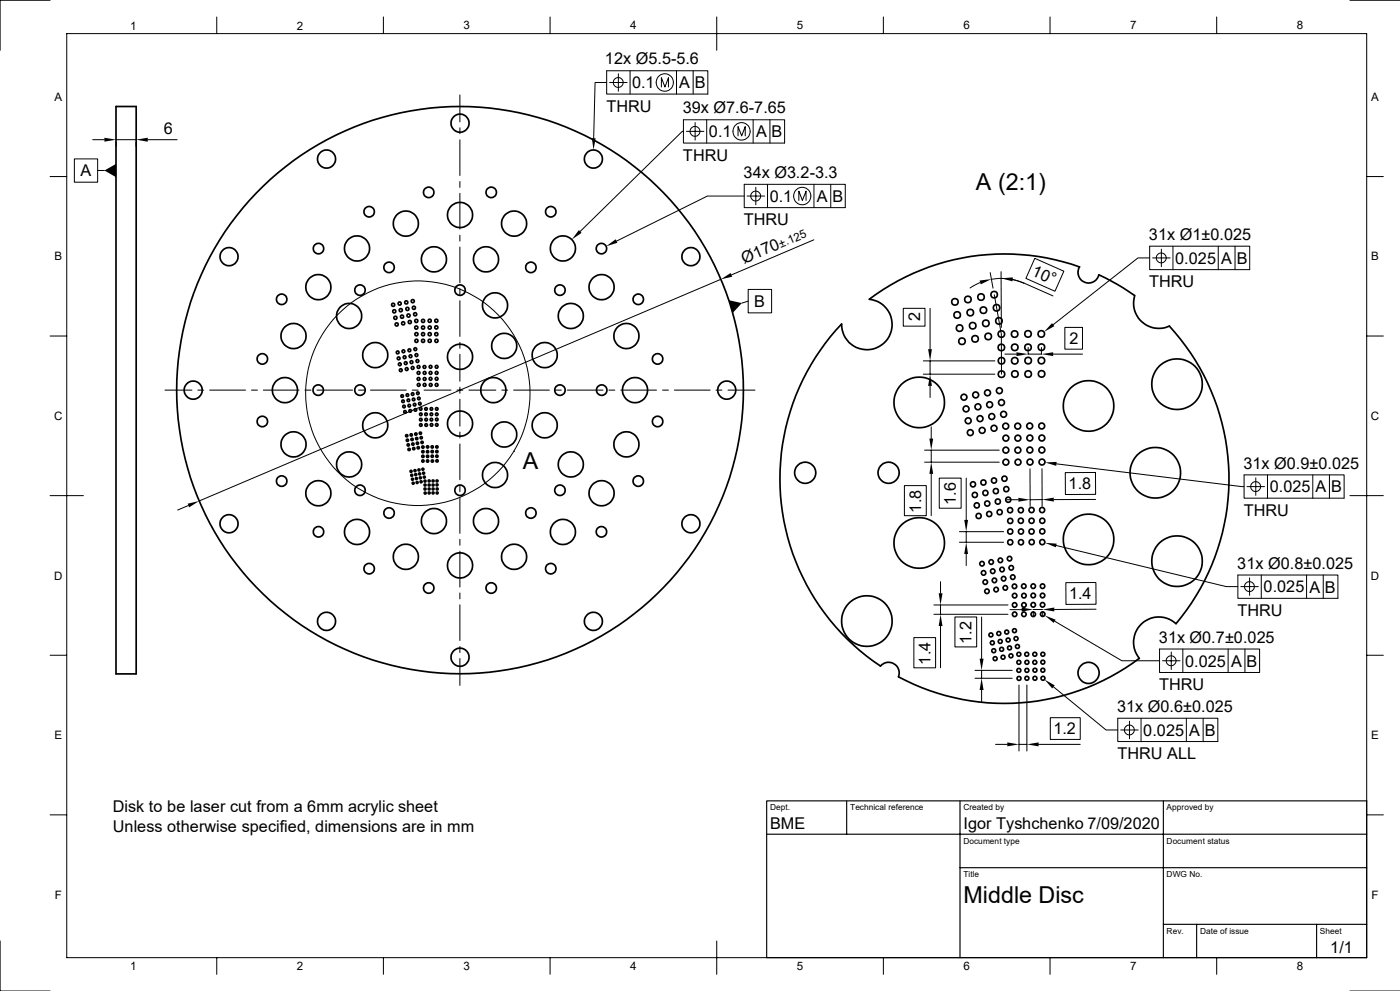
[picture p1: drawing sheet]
<svg xmlns="http://www.w3.org/2000/svg" width="420mm" height="297mm" viewBox="0 0 420 297" stroke-linecap="round" stroke-linejoin="round" font-family="sans-serif">
<g fill="none" stroke="#000" stroke-width=".51">
<path d="M34.8 31.9h6.1v170.1h-6.1zM323.8 80a3.2 3.2 0 0 0 1.6 4.6 3.2 3.2 0 0 0 4.2-2.3M260.8 89.7a7.6 7.6 0 0 1 6.8 8.1 7.6 7.6 0 0 1-7.9 7 7.6 7.6 0 0 1-7.2-7.7 67.3 67.3 0 0 0 11.6 102.5M323.8 80a67.1 67.1 0 0 0-63 9.7M329.7 82.4l5.5 2.8 5.2 3.4M340.4 88.6a7.6 7.6 0 0 0 2.2 7.9 7.6 7.6 0 0 0 8.2 1.2 67.3 67.3 0 0 1 2 89.2M341.8 197.3a67.4 67.4 0 0 1-72.3 5.6 3.2 3.2 0 0 0-1.3-3.9 3.2 3.2 0 0 0-4.1 .6M352.8 186.9a7.6 7.6 0 0 0-10.4 .1 7.6 7.6 0 0 0-.6 10.4"/>
<circle cx="138" cy="36.9" r="2.71"/>
<circle cx="98" cy="47.7" r="2.71"/>
<circle cx="128.6" cy="57.6" r="1.57"/>
<circle cx="147.4" cy="57.6" r="1.57"/>
<circle cx="178" cy="47.7" r="2.71"/>
<circle cx="68.7" cy="76.9" r="2.71"/>
<circle cx="95.5" cy="74.5" r="1.57"/>
<circle cx="107.1" cy="74.5" r="3.8"/>
<circle cx="110.7" cy="63.4" r="1.57"/>
<circle cx="121.8" cy="67" r="3.8"/>
<circle cx="130.2" cy="77.7" r="3.8"/>
<circle cx="138" cy="64.4" r="3.8"/>
<circle cx="145.8" cy="77.7" r="3.8"/>
<circle cx="154.2" cy="67" r="3.8"/>
<circle cx="165.2" cy="63.4" r="1.57"/>
<circle cx="168.9" cy="74.5" r="3.8"/>
<circle cx="180.4" cy="74.5" r="1.57"/>
<circle cx="207.3" cy="76.9" r="2.71"/>
<circle cx="84.5" cy="89.7" r="1.57"/>
<circle cx="95.5" cy="86.1" r="3.8"/>
<circle cx="104.7" cy="94.7" r="3.8"/>
<circle cx="108" cy="86.9" r="1.57"/>
<circle cx="116.7" cy="80.1" r="1.57"/>
<circle cx="117.9" cy="91.4" r=".47"/>
<circle cx="118.3" cy="93.3" r=".47"/>
<circle cx="118.6" cy="95.3" r=".47"/>
<circle cx="119" cy="97.2" r=".47"/>
<circle cx="119.9" cy="91" r=".47"/>
<circle cx="120.2" cy="93" r=".47"/>
<circle cx="120.6" cy="94.9" r=".47"/>
<circle cx="120.9" cy="96.9" r=".47"/>
<circle cx="121.9" cy="90.6" r=".47"/>
<circle cx="122.2" cy="92.6" r=".47"/>
<circle cx="122.5" cy="94.6" r=".47"/>
<circle cx="122.9" cy="96.5" r=".47"/>
<circle cx="123.8" cy="90.3" r=".47"/>
<circle cx="124.2" cy="92.2" r=".47"/>
<circle cx="124.5" cy="94.2" r=".47"/>
<circle cx="124.9" cy="98.2" r=".47"/>
<circle cx="124.9" cy="96.2" r=".47"/>
<circle cx="126.9" cy="96.2" r=".47"/>
<circle cx="126.9" cy="98.2" r=".47"/>
<circle cx="128.9" cy="98.2" r=".47"/>
<circle cx="128.9" cy="96.1" r=".47"/>
<circle cx="130.9" cy="98.1" r=".47"/>
<circle cx="130.9" cy="96.1" r=".47"/>
<circle cx="138" cy="86.9" r="1.57"/>
<circle cx="148.5" cy="91.5" r="3.8"/>
<circle cx="159.3" cy="80.1" r="1.57"/>
<circle cx="168" cy="86.9" r="1.57"/>
<circle cx="171.2" cy="94.7" r="3.8"/>
<circle cx="180.5" cy="86.1" r="3.8"/>
<circle cx="191.5" cy="89.7" r="1.57"/>
<circle cx="286.5" cy="90.5" r=".98"/>
<circle cx="287.1" cy="94.4" r=".98"/>
<circle cx="287.9" cy="98.4" r=".98"/>
<circle cx="290.4" cy="89.8" r=".98"/>
<circle cx="291.1" cy="93.7" r=".98"/>
<circle cx="291.8" cy="97.6" r=".98"/>
<circle cx="294.3" cy="89" r=".98"/>
<circle cx="295" cy="93" r=".98"/>
<circle cx="295.7" cy="96.9" r=".98"/>
<circle cx="298.2" cy="88.3" r=".98"/>
<circle cx="298.9" cy="92.3" r=".98"/>
<circle cx="299.7" cy="96.2" r=".98"/>
<circle cx="58" cy="116.9" r="2.71"/>
<circle cx="78.7" cy="107.6" r="1.57"/>
<circle cx="85.5" cy="116.9" r="3.8"/>
<circle cx="88.1" cy="100.7" r="3.8"/>
<circle cx="95.5" cy="116.9" r="1.57"/>
<circle cx="108" cy="116.9" r="1.57"/>
<circle cx="112.6" cy="106.4" r="3.8"/>
<circle cx="119.3" cy="105.6" r=".43"/>
<circle cx="119.6" cy="107.4" r=".43"/>
<circle cx="119.9" cy="109.2" r=".43"/>
<circle cx="120.2" cy="111" r=".43"/>
<circle cx="120.6" cy="118.7" r=".39"/>
<circle cx="121" cy="105.3" r=".43"/>
<circle cx="121.4" cy="107.1" r=".43"/>
<circle cx="121.7" cy="108.8" r=".43"/>
<circle cx="122" cy="110.6" r=".43"/>
<circle cx="122.2" cy="118.4" r=".39"/>
<circle cx="122.5" cy="120" r=".39"/>
<circle cx="122.8" cy="105" r=".43"/>
<circle cx="123.1" cy="106.8" r=".43"/>
<circle cx="123.4" cy="108.5" r=".43"/>
<circle cx="123.8" cy="118.1" r=".39"/>
<circle cx="123.8" cy="110.3" r=".43"/>
<circle cx="124.1" cy="119.7" r=".39"/>
<circle cx="124.6" cy="104.6" r=".43"/>
<circle cx="124.9" cy="102.2" r=".47"/>
<circle cx="124.9" cy="100.2" r=".47"/>
<circle cx="124.9" cy="106.4" r=".43"/>
<circle cx="125.2" cy="108.2" r=".43"/>
<circle cx="125.3" cy="117.9" r=".39"/>
<circle cx="125.6" cy="111.8" r=".43"/>
<circle cx="125.6" cy="113.6" r=".43"/>
<circle cx="125.6" cy="110" r=".43"/>
<circle cx="125.6" cy="115.4" r=".43"/>
<circle cx="125.6" cy="119.4" r=".39"/>
<circle cx="126.9" cy="100.2" r=".47"/>
<circle cx="126.9" cy="102.2" r=".47"/>
<circle cx="127.3" cy="110" r=".43"/>
<circle cx="127.4" cy="115.4" r=".43"/>
<circle cx="127.4" cy="113.6" r=".43"/>
<circle cx="127.4" cy="111.8" r=".43"/>
<circle cx="128.9" cy="102.2" r=".47"/>
<circle cx="128.9" cy="100.2" r=".47"/>
<circle cx="129.2" cy="109.9" r=".43"/>
<circle cx="129.2" cy="111.8" r=".43"/>
<circle cx="129.2" cy="113.5" r=".43"/>
<circle cx="129.2" cy="115.4" r=".43"/>
<circle cx="130.9" cy="100.2" r=".47"/>
<circle cx="130.9" cy="102.2" r=".47"/>
<circle cx="131" cy="113.5" r=".43"/>
<circle cx="131" cy="115.4" r=".43"/>
<circle cx="131" cy="111.8" r=".43"/>
<circle cx="131" cy="109.9" r=".43"/>
<circle cx="138" cy="116.9" r="85"/>
<circle cx="138" cy="106.9" r="3.8"/>
<circle cx="148" cy="116.9" r="3.8"/>
<circle cx="151.3" cy="103.7" r="3.8"/>
<circle cx="163.4" cy="106.4" r="3.8"/>
<circle cx="168" cy="116.9" r="1.57"/>
<circle cx="180.5" cy="116.9" r="1.57"/>
<circle cx="187.9" cy="100.7" r="3.8"/>
<circle cx="190.5" cy="116.9" r="3.8"/>
<circle cx="197.3" cy="107.6" r="1.57"/>
<circle cx="218" cy="116.9" r="2.71"/>
<circle cx="288.6" cy="102.3" r=".98"/>
<circle cx="289.2" cy="119" r=".88"/>
<circle cx="292.5" cy="101.6" r=".98"/>
<circle cx="292.7" cy="118.4" r=".88"/>
<circle cx="296.3" cy="117.7" r=".88"/>
<circle cx="296.4" cy="100.8" r=".98"/>
<circle cx="299.8" cy="117.1" r=".88"/>
<circle cx="300.4" cy="104.2" r=".98"/>
<circle cx="300.4" cy="100.1" r=".98"/>
<circle cx="300.4" cy="108.1" r=".98"/>
<circle cx="300.4" cy="112.2" r=".98"/>
<circle cx="304.4" cy="100.1" r=".98"/>
<circle cx="304.4" cy="108.1" r=".98"/>
<circle cx="304.4" cy="104.1" r=".98"/>
<circle cx="304.5" cy="112.1" r=".98"/>
<circle cx="308.4" cy="104.1" r=".98"/>
<circle cx="308.4" cy="100.1" r=".98"/>
<circle cx="308.4" cy="108.1" r=".98"/>
<circle cx="308.4" cy="112.1" r=".98"/>
<circle cx="312.4" cy="100.1" r=".98"/>
<circle cx="312.4" cy="104.1" r=".98"/>
<circle cx="312.4" cy="108.1" r=".98"/>
<circle cx="312.5" cy="112.1" r=".98"/>
<circle cx="353.1" cy="115.2" r="7.6"/>
<circle cx="78.7" cy="126.3" r="1.57"/>
<circle cx="88.1" cy="133.2" r="3.8"/>
<circle cx="104.7" cy="139.2" r="3.8"/>
<circle cx="112.6" cy="127.5" r="3.8"/>
<circle cx="120.9" cy="120.3" r=".39"/>
<circle cx="121.2" cy="121.8" r=".39"/>
<circle cx="121.5" cy="123.4" r=".39"/>
<circle cx="122" cy="130.6" r=".34"/>
<circle cx="122.2" cy="132" r=".34"/>
<circle cx="122.5" cy="133.4" r=".34"/>
<circle cx="122.7" cy="134.7" r=".34"/>
<circle cx="122.8" cy="121.6" r=".39"/>
<circle cx="123.1" cy="123.1" r=".39"/>
<circle cx="123.4" cy="130.3" r=".34"/>
<circle cx="123.6" cy="131.7" r=".34"/>
<circle cx="123.9" cy="133.1" r=".34"/>
<circle cx="124.1" cy="134.5" r=".34"/>
<circle cx="124.4" cy="121.3" r=".39"/>
<circle cx="124.6" cy="122.8" r=".39"/>
<circle cx="124.8" cy="130.1" r=".34"/>
<circle cx="125" cy="131.4" r=".34"/>
<circle cx="125.2" cy="132.8" r=".34"/>
<circle cx="125.5" cy="134.2" r=".34"/>
<circle cx="125.9" cy="121" r=".39"/>
<circle cx="126.1" cy="129.8" r=".34"/>
<circle cx="126.2" cy="122.6" r=".39"/>
<circle cx="126.2" cy="125.8" r=".39"/>
<circle cx="126.2" cy="127.4" r=".39"/>
<circle cx="126.2" cy="124.2" r=".39"/>
<circle cx="126.4" cy="131.2" r=".34"/>
<circle cx="126.6" cy="132.6" r=".34"/>
<circle cx="126.9" cy="136.8" r=".34"/>
<circle cx="126.9" cy="134" r=".34"/>
<circle cx="126.9" cy="135.4" r=".34"/>
<circle cx="126.9" cy="138.2" r=".34"/>
<circle cx="127.8" cy="124.2" r=".39"/>
<circle cx="127.8" cy="122.6" r=".39"/>
<circle cx="127.8" cy="125.8" r=".39"/>
<circle cx="127.8" cy="127.4" r=".39"/>
<circle cx="128.3" cy="133.9" r=".34"/>
<circle cx="128.3" cy="135.4" r=".34"/>
<circle cx="128.3" cy="138.2" r=".34"/>
<circle cx="128.3" cy="136.8" r=".34"/>
<circle cx="129.4" cy="124.2" r=".39"/>
<circle cx="129.4" cy="122.6" r=".39"/>
<circle cx="129.4" cy="125.8" r=".39"/>
<circle cx="129.4" cy="127.3" r=".39"/>
<circle cx="129.7" cy="136.7" r=".34"/>
<circle cx="129.7" cy="135.3" r=".34"/>
<circle cx="129.7" cy="133.9" r=".34"/>
<circle cx="129.7" cy="138.2" r=".34"/>
<circle cx="131" cy="125.7" r=".39"/>
<circle cx="131" cy="124.2" r=".39"/>
<circle cx="131" cy="122.6" r=".39"/>
<circle cx="131" cy="127.3" r=".39"/>
<circle cx="131.1" cy="133.9" r=".34"/>
<circle cx="131.1" cy="135.3" r=".34"/>
<circle cx="131.1" cy="136.7" r=".34"/>
<circle cx="131.1" cy="138.1" r=".34"/>
<circle cx="138" cy="127" r="3.8"/>
<circle cx="151.3" cy="130.2" r="3.8"/>
<circle cx="163.4" cy="127.5" r="3.8"/>
<circle cx="171.2" cy="139.2" r="3.8"/>
<circle cx="187.9" cy="133.2" r="3.8"/>
<circle cx="197.3" cy="126.3" r="1.57"/>
<circle cx="275.8" cy="120.6" r="7.6"/>
<circle cx="289.8" cy="122.6" r=".88"/>
<circle cx="290.5" cy="126.1" r=".88"/>
<circle cx="291.1" cy="129.7" r=".88"/>
<circle cx="293.4" cy="121.9" r=".88"/>
<circle cx="294" cy="125.5" r=".88"/>
<circle cx="294.6" cy="129" r=".88"/>
<circle cx="296.9" cy="121.3" r=".88"/>
<circle cx="297.5" cy="124.8" r=".88"/>
<circle cx="298.2" cy="128.4" r=".88"/>
<circle cx="300.4" cy="120.6" r=".88"/>
<circle cx="301.1" cy="124.2" r=".88"/>
<circle cx="301.7" cy="127.7" r=".88"/>
<circle cx="301.8" cy="131.3" r=".88"/>
<circle cx="301.8" cy="138.5" r=".88"/>
<circle cx="301.8" cy="134.9" r=".88"/>
<circle cx="305.3" cy="127.7" r=".88"/>
<circle cx="305.4" cy="134.9" r=".88"/>
<circle cx="305.4" cy="131.3" r=".88"/>
<circle cx="305.4" cy="138.5" r=".88"/>
<circle cx="308.9" cy="127.7" r=".88"/>
<circle cx="309" cy="134.9" r=".88"/>
<circle cx="309" cy="131.3" r=".88"/>
<circle cx="309" cy="138.5" r=".88"/>
<circle cx="312.5" cy="127.7" r=".88"/>
<circle cx="312.6" cy="131.3" r=".88"/>
<circle cx="312.6" cy="134.9" r=".88"/>
<circle cx="312.6" cy="138.5" r=".88"/>
<circle cx="326.6" cy="121.7" r="7.6"/>
<circle cx="68.7" cy="157" r="2.71"/>
<circle cx="84.5" cy="144.2" r="1.57"/>
<circle cx="95.5" cy="147.8" r="3.8"/>
<circle cx="95.5" cy="159.4" r="1.57"/>
<circle cx="107.1" cy="159.4" r="3.8"/>
<circle cx="108" cy="146.9" r="1.57"/>
<circle cx="116.7" cy="153.7" r="1.57"/>
<circle cx="123.3" cy="141.3" r=".3"/>
<circle cx="123.5" cy="142.5" r=".3"/>
<circle cx="123.7" cy="143.6" r=".3"/>
<circle cx="123.9" cy="144.8" r=".3"/>
<circle cx="124.5" cy="141.1" r=".3"/>
<circle cx="124.7" cy="142.2" r=".3"/>
<circle cx="124.9" cy="143.4" r=".3"/>
<circle cx="125.1" cy="144.6" r=".3"/>
<circle cx="125.7" cy="140.8" r=".3"/>
<circle cx="125.9" cy="142" r=".3"/>
<circle cx="126.1" cy="143.2" r=".3"/>
<circle cx="126.3" cy="144.4" r=".3"/>
<circle cx="126.9" cy="140.6" r=".3"/>
<circle cx="127.1" cy="141.8" r=".3"/>
<circle cx="127.3" cy="143" r=".3"/>
<circle cx="127.5" cy="145.4" r=".3"/>
<circle cx="127.5" cy="146.6" r=".3"/>
<circle cx="127.5" cy="144.2" r=".3"/>
<circle cx="127.5" cy="147.8" r=".3"/>
<circle cx="128.7" cy="144.1" r=".3"/>
<circle cx="128.7" cy="145.4" r=".3"/>
<circle cx="128.7" cy="146.6" r=".3"/>
<circle cx="128.7" cy="147.7" r=".3"/>
<circle cx="129.9" cy="146.6" r=".3"/>
<circle cx="129.9" cy="147.7" r=".3"/>
<circle cx="129.9" cy="144.1" r=".3"/>
<circle cx="129.9" cy="145.4" r=".3"/>
<circle cx="130.2" cy="156.2" r="3.8"/>
<circle cx="131.1" cy="144.1" r=".3"/>
<circle cx="131.1" cy="145.3" r=".3"/>
<circle cx="131.1" cy="146.6" r=".3"/>
<circle cx="131.1" cy="147.7" r=".3"/>
<circle cx="138" cy="146.9" r="1.57"/>
<circle cx="145.8" cy="156.2" r="3.8"/>
<circle cx="148.5" cy="142.4" r="3.8"/>
<circle cx="159.3" cy="153.7" r="1.57"/>
<circle cx="168" cy="146.9" r="1.57"/>
<circle cx="168.9" cy="159.4" r="3.8"/>
<circle cx="180.4" cy="159.4" r="1.57"/>
<circle cx="180.5" cy="147.8" r="3.8"/>
<circle cx="191.5" cy="144.2" r="1.57"/>
<circle cx="207.3" cy="157" r="2.71"/>
<circle cx="241.5" cy="141.7" r="3.2"/>
<circle cx="266.6" cy="141.7" r="3.2"/>
<circle cx="291.9" cy="145.2" r=".77"/>
<circle cx="292.4" cy="148.3" r=".77"/>
<circle cx="293" cy="151.5" r=".77"/>
<circle cx="293.6" cy="154.6" r=".77"/>
<circle cx="295" cy="144.6" r=".77"/>
<circle cx="295.6" cy="147.7" r=".77"/>
<circle cx="296.2" cy="150.9" r=".77"/>
<circle cx="296.7" cy="154.1" r=".77"/>
<circle cx="298.2" cy="144" r=".77"/>
<circle cx="298.7" cy="147.2" r=".77"/>
<circle cx="299.3" cy="150.3" r=".77"/>
<circle cx="299.9" cy="153.5" r=".77"/>
<circle cx="301.3" cy="143.5" r=".77"/>
<circle cx="301.9" cy="146.6" r=".77"/>
<circle cx="302.5" cy="149.8" r=".77"/>
<circle cx="303" cy="152.9" r=".77"/>
<circle cx="303.1" cy="159.3" r=".77"/>
<circle cx="303.1" cy="156.1" r=".77"/>
<circle cx="306.2" cy="156.1" r=".77"/>
<circle cx="306.2" cy="152.9" r=".77"/>
<circle cx="306.3" cy="159.3" r=".77"/>
<circle cx="309.4" cy="156.1" r=".77"/>
<circle cx="309.4" cy="159.3" r=".77"/>
<circle cx="309.4" cy="152.9" r=".77"/>
<circle cx="312.6" cy="152.9" r=".77"/>
<circle cx="312.7" cy="156.1" r=".77"/>
<circle cx="312.7" cy="159.3" r=".77"/>
<circle cx="346.6" cy="141.7" r="7.6"/>
<circle cx="110.7" cy="170.4" r="1.57"/>
<circle cx="121.8" cy="166.9" r="3.8"/>
<circle cx="128.6" cy="176.2" r="1.57"/>
<circle cx="138" cy="169.5" r="3.8"/>
<circle cx="147.4" cy="176.2" r="1.57"/>
<circle cx="154.2" cy="166.9" r="3.8"/>
<circle cx="165.2" cy="170.4" r="1.57"/>
<circle cx="275.8" cy="162.7" r="7.6"/>
<circle cx="294.6" cy="169" r=".68"/>
<circle cx="295.1" cy="171.7" r=".68"/>
<circle cx="295.6" cy="174.5" r=".68"/>
<circle cx="296.1" cy="177.2" r=".68"/>
<circle cx="297.3" cy="168.4" r=".68"/>
<circle cx="297.8" cy="171.2" r=".68"/>
<circle cx="298.3" cy="173.9" r=".68"/>
<circle cx="298.8" cy="176.7" r=".68"/>
<circle cx="300.1" cy="167.9" r=".68"/>
<circle cx="300.6" cy="170.7" r=".68"/>
<circle cx="301.1" cy="173.4" r=".68"/>
<circle cx="301.6" cy="176.2" r=".68"/>
<circle cx="302.8" cy="167.4" r=".68"/>
<circle cx="303.1" cy="162.5" r=".77"/>
<circle cx="303.4" cy="170.2" r=".68"/>
<circle cx="303.8" cy="173" r=".68"/>
<circle cx="304.3" cy="175.7" r=".68"/>
<circle cx="304.4" cy="178.5" r=".68"/>
<circle cx="306.3" cy="162.5" r=".77"/>
<circle cx="307.1" cy="175.7" r=".68"/>
<circle cx="307.2" cy="178.5" r=".68"/>
<circle cx="309.5" cy="162.5" r=".77"/>
<circle cx="310" cy="175.7" r=".68"/>
<circle cx="310" cy="178.5" r=".68"/>
<circle cx="312.7" cy="162.5" r=".77"/>
<circle cx="312.8" cy="178.5" r=".68"/>
<circle cx="312.8" cy="175.7" r=".68"/>
<circle cx="326.6" cy="161.7" r="7.6"/>
<circle cx="353.1" cy="168.2" r="7.6"/>
<circle cx="98" cy="186.2" r="2.71"/>
<circle cx="138" cy="197" r="2.71"/>
<circle cx="178" cy="186.2" r="2.71"/>
<circle cx="260.1" cy="186.1" r="7.6"/>
<circle cx="297.3" cy="190.3" r=".59"/>
<circle cx="297.7" cy="192.7" r=".59"/>
<circle cx="298.1" cy="195" r=".59"/>
<circle cx="298.5" cy="197.4" r=".59"/>
<circle cx="299.6" cy="189.9" r=".59"/>
<circle cx="300.1" cy="192.2" r=".59"/>
<circle cx="300.5" cy="194.6" r=".59"/>
<circle cx="300.9" cy="197" r=".59"/>
<circle cx="302" cy="189.4" r=".59"/>
<circle cx="302.4" cy="191.8" r=".59"/>
<circle cx="302.9" cy="194.2" r=".59"/>
<circle cx="303.3" cy="196.6" r=".59"/>
<circle cx="304.3" cy="189" r=".59"/>
<circle cx="304.4" cy="181.3" r=".68"/>
<circle cx="304.4" cy="184.1" r=".68"/>
<circle cx="304.8" cy="191.4" r=".59"/>
<circle cx="305.2" cy="193.8" r=".59"/>
<circle cx="305.6" cy="196.1" r=".59"/>
<circle cx="305.6" cy="198.5" r=".59"/>
<circle cx="307.2" cy="181.3" r=".68"/>
<circle cx="307.2" cy="184.1" r=".68"/>
<circle cx="308" cy="196.1" r=".59"/>
<circle cx="308.1" cy="198.5" r=".59"/>
<circle cx="310" cy="181.3" r=".68"/>
<circle cx="310" cy="184.1" r=".68"/>
<circle cx="310.4" cy="198.5" r=".59"/>
<circle cx="310.4" cy="196.1" r=".59"/>
<circle cx="312.8" cy="181.3" r=".68"/>
<circle cx="312.8" cy="184.1" r=".68"/>
<circle cx="312.8" cy="198.5" r=".59"/>
<circle cx="312.8" cy="196.1" r=".59"/>
<circle cx="305.6" cy="200.9" r=".59"/>
<circle cx="305.7" cy="203.3" r=".59"/>
<circle cx="308.1" cy="203.3" r=".59"/>
<circle cx="308.1" cy="200.9" r=".59"/>
<circle cx="310.5" cy="200.9" r=".59"/>
<circle cx="310.5" cy="203.3" r=".59"/>
<circle cx="312.8" cy="200.9" r=".59"/>
<circle cx="312.9" cy="203.3" r=".59"/>
<circle cx="326.6" cy="201.7" r="3.2"/>
</g>
<g fill="none" stroke="#000" stroke-width=".3">
<path d="M15 .1h-15v15M20 10.1h390v276.9h-390zM65 5.1v5M115 5.1v5M165 5.1v5M215 5.1v10M265 5.1v5M315 5.1v5M365 5.1v5M405 .1h14.9M138 28.4v8.1M138 38.3v1.8"/>
<path d="M182 24.7h-3.5l-.4 16.7M182 21.2h30.3v7h-30.3zM182.9 24.7h5.2M185.5 22.1v5.2M189 21.2v7M198.4 26.1v-2.8l1.1 2.8 1-2.8v2.8M202.9 21.2v7M205 39.4h-.3l-30.7 30M205 35.9h30.4v7h-30.4zM205.9 39.4h5.3M207.9 21.2v7M208.5 36.7v5.3"/>
<path d="M212 35.9v7M225.9 35.9v7M231 35.9v7M15 52.9h5M22.3 47.6h7v7h-7zM27.8 41.9h3.5M29.3 51.1h2M34.8 42.7v1.2M34.8 41.9h6M40.8 42.7v1.2M44.3 41.9h8.8M138 41.9v10.7"/>
<path d="M138 54.4v1.8M138 58v10.7M221.4 40.7v-2.8l1.1 2.8 1.1-2.8v2.8M223.3 58.8h-11.1l-27.2 13.5M223.3 55.2h30.3v7h-30.3zM224.1 58.8h5.3M226.7 56.1v5.3M230.3 55.2v7M244.2 55.2v7M249.2 55.2v7M410 52.9h5M138 70.5v1.8"/>
<path d="M138 74v10.8M239.6 60.1v-2.8l1.1 2.8 1.1-2.8v2.8M244.1 71.9l-24.6 10.5M310.4 77.4l8.8 3.9-2.7 6-8.7-3.9zM344.9 77.3h-3.5l-25.5 20M344.9 73.8h30v7h-30zM345.8 77.3h5.2M348.4 74.7v5.2M351.9 73.8v7M365.5 73.8v7M370.5 73.8v7M138 86.5v1.8"/>
<path d="M138 90.1v10.7M216.2 83.7l-156.5 66.5M224.5 86.7h7v7.1h-7zM224.5 90.3l-2 .5M271 92.4h6.5v5.3h-6.5zM279 92.4v12.2M294 84.7l-3 1.6M297.1 81.7l.8 4.7M297.4 83.7a17 17 0 0 1 9.8 1.2M298.3 88.3l2.1 11.9v11.9M300.3 81.4l.1 16.7M303.8 83.8l3.3 1"/>
<path d="M307.2 84.8l8.7 3.9M319.4 98.1h5.3v6.5h-5.3zM15 100.7h5M49.5 116.9h8.1M59.4 116.9h1.7M62.9 116.9h10.8M75.4 116.9h1.8M79 116.9h10.7M91.5 116.9h1.8M95.1 116.9h10.7M107.6 116.9h1.7M111.1 116.9h10.8"/>
<path d="M123.7 116.9h1.7M127.2 116.9h8.1M137.1 116.9h1.8M138 116v1.9M138 119.6v8.1M138 102.6v1.8M138 106.2v8.1M140.7 116.9h8.1M150.5 116.9h1.8M154.1 116.9h10.7M166.6 116.9h1.8M170.2 116.9h10.7"/>
<path d="M182.7 116.9h1.7M186.2 116.9h10.7M198.8 116.9h1.7M202.3 116.9h10.7M214.8 116.9h1.8M218.4 116.9h8.1M277 108.2h21.4M277 112.1h21.4M279 108.2v3.9M279 115.7v3.4M301.5 106.1h3.4M308.4 104.1v2h4v-2"/>
<path d="M315.9 106.1h8.8M410 100.7h5M138 129.5v1.8M138 133.1v10.7M154.2 135.2l.2 .1M277.4 134.9h22.4M277.4 138.5h22.4M279.4 127.9v3.5M279.4 134.9v3.6M316.9 139l56.3 6.8M15 148.5h10M56.5 151.5l-3.2 1.4"/>
<path d="M138 145.5v1.9M138 149.1v10.8M271.3 145.5h6.6v9.1h-6.6zM279.4 142v12.6M281.8 143.3h6.5v9h-6.5zM287.8 159.3h13.3M289.9 143.3v12.5M289.9 159.3v3.2M302 149.8h3.5M309 140.5v11.3M312.6 140.5v11.3M312.6 149.7l-3.6 .1"/>
<path d="M319.6 141.6h9l.1 6.6h-9.1zM328.7 149.7h-12.6M373.2 142.3h30v7h-30zM374.1 145.8h5.2M376.7 143.2v5.3M380.2 142.3v7M393.8 142.3v7M398.8 142.3v7M405 148.5h10M138 161.6v1.8M138 165.2v10.7M138 177.7v1.8"/>
<path d="M282.2 174.3v3.5M287.8 162.5h13.3M289.9 166v3.5M316.9 163.5l51 12.3h3.4M319.7 174.6h9.1v6.5h-9zM371.3 172.3h30.1v7h-30.1zM372.2 175.8h5.3M374.9 173.2v5.2M378.4 172.3v7M392 172.3v7M397 172.3v7M15 196.4h5"/>
<path d="M138 181.3v10.7M138 193.8v1.8M138 197.4v8M274.2 191.1h6.5v9.1h-6.5zM280.2 184.1h22.2M280.2 181.3h22.2M282.2 181.3v2.8M282.2 187.6v12.6M286.5 184.9h6.5v9h-6.5zM294.5 184.9v12.5M303 182.7h3.5M310 183.3v1.4"/>
<path d="M310 182.7h2.8M312.8 183.3v1.4M316.4 186.2l20.1 11.8h11.4M328.8 182.6l-12.5 .1M347.9 194.5h30v7h-30zM348.7 198h5.3M351.4 195.4v5.3M354.8 194.5v7M368.4 194.5v7M373.5 194.5v7M410 196.4h5M292.5 203.3h11.2"/>
<path d="M292.5 200.9h11.2M294.5 200.9v2.4M294.5 206.8v3.5M305.7 205.3v19.8M308.1 205.3v19.8M315.1 215.1h9v6.5h-9zM316.1 205.9l15.7 12.9h3.5M335.3 215.3h30v7h-30zM336.2 218.8h5.3M338.8 216.2v5.2M342.3 215.3v7M355.9 215.3v7"/>
<path d="M360.9 215.3v7M298.7 223.1h3.5M305.7 223.1h2.4M311.6 223.1h12.5M15 244.2h5M410 244.2h5M0 282v15h15M65 287v5M115 287v5M165 287v5M215 282v10M265 287v5"/>
<path d="M315 287v5M365 287v5M405 297h14.9"/>
<circle cx="185.5" cy="24.7" r="1.48"/>
<circle cx="199.4" cy="24.7" r="2.62"/>
<circle cx="208.5" cy="39.4" r="1.48"/>
<circle cx="222.4" cy="39.4" r="2.62"/>
<circle cx="226.7" cy="58.7" r="1.48"/>
<circle cx="240.6" cy="58.8" r="2.62"/>
<circle cx="348.4" cy="77.3" r="1.48"/>
<circle cx="125.4" cy="117.9" r="33.6"/>
<circle cx="376.7" cy="145.8" r="1.48"/>
<circle cx="374.8" cy="175.8" r="1.48"/>
<circle cx="351.3" cy="198" r="1.48"/>
<circle cx="338.8" cy="218.8" r="1.48"/>
</g>
<path d="M230 240h180v47h-180zM230 250h180M254 240v10M288 240v47M349 240v47M288 260.1h122M349 277h61M359 277v10M395 277v10" fill="none" stroke="#000" stroke-width=".34"/>
<g fill="#000">
<path d="M31.3 41.3l3.5 .6-3.5 .6zM31.3 51.1l3.5-2v4zM40.8 41.9l3.5-.6v1.2zM177.5 41.4h1.2l-.6 3.5zM173.7 69l.8 .8-3 2zM181.8 73.8l2.9-2.1 .5 1.1zM216.2 83.7l3-1.9 .5 1.1zM218.6 90l3.9 .8-2.7 3zM293.9 84.1l3.5-.4-3.2 1.5zM300.3 83.4l3.6-.3-.2 1.2zM315.6 96.9l.7 .8-3.1 1.8zM279 112.1l.6 3.6h-1.2z"/>
<path d="M278.4 104.6h1.2l-.6 3.6zM304.9 105.6l3.5 .5-3.5 .6zM312.4 106.1l3.5-.5v1.1zM278.8 131.4h1.2l-.6 3.5zM313.5 138.6l3.5-.2-.1 1.2zM56.3 151l3.4-.8-3 1.9zM279.4 138.5l.6 3.5h-1.2zM289.3 155.8h1.1l-.5 3.5zM305.5 149.2l3.5 .6-3.5 .6zM312.6 149.7l3.5-.6v1.2zM281.6 177.8h1.1l-.5 3.5zM289.9 162.5l.5 3.5h-1.1z"/>
<path d="M313.5 162.7l3.5 .2-.3 1.1zM282.2 184.1l.5 3.5h-1.1zM293.9 197.4h1.2l-.6 3.5zM306.5 182.1l3.5 .6-3.5 .6zM313.4 184.4l3.3 1.3-.6 1zM312.8 182.7l3.5-.6v1.2zM294.5 203.3l.6 3.5h-1.2zM313.4 203.7l3 1.7-.7 .9zM302.2 222.5l3.5 .6-3.5 .6zM308.1 223.1l3.5-.6v1.2z"/>
</g>
<g font-size="7">
<text x="292.8" y="56.9">A (2:1)</text>
<text x="156.8" y="140.6">A</text>
<text x="289" y="270.6">Middle Disc</text>
</g>
<g font-size="4.9">
<text x="181.5" y="19.3">12x Ø5.5-5.6</text>
<text x="189.7" y="26.5">0.1</text>
<text x="203.8" y="26.5">A</text>
<text x="208.4" y="26.5">B</text>
<text x="181.9" y="33.4">THRU</text>
<text x="204.8" y="34">39x Ø7.6-7.65</text>
<text x="49.1" y="40.3">6</text>
<text x="212.7" y="41.1">0.1</text>
<text x="226.8" y="41.1">A</text>
<text x="231.5" y="41.1">B</text>
<text x="24.2" y="52.9">A</text>
<text x="204.9" y="48.1">THRU</text>
<text x="223.1" y="53.3">34x Ø3.2-3.3</text>
<text x="230.9" y="60.5">0.1</text>
<text x="245.1" y="60.5">A</text>
<text x="249.7" y="60.5">B</text>
<text x="223.1" y="67.5">THRU</text>
<text x="344.7" y="71.9">31x Ø1±0.025</text>
<text x="223.2" y="79" transform="rotate(-23 223.2 79)">Ø170</text>
<text x="309.3" y="82.4" transform="rotate(24 309.3 82.4)">10°</text>
<text x="352.6" y="79">0.025</text>
<text x="366.3" y="79">A</text>
<text x="371" y="79">B</text>
<text x="344.8" y="86.1">THRU</text>
<text x="226.3" y="92">B</text>
<text x="276" y="96.4" transform="rotate(-90 276 96.4)">2</text>
<text x="320.8" y="103.2">2</text>
<text x="373" y="140.4">31x Ø0.9±0.025</text>
<text x="320.6" y="146.6">1.8</text>
<text x="380.9" y="147.6">0.025</text>
<text x="394.7" y="147.6">A</text>
<text x="399.3" y="147.6">B</text>
<text x="276.3" y="153.6" transform="rotate(-90 276.3 153.6)">1.8</text>
<text x="286.8" y="151.3" transform="rotate(-90 286.8 151.3)">1.6</text>
<text x="373.1" y="154.6">THRU</text>
<text x="371.2" y="170.4">31x Ø0.8±0.025</text>
<text x="320.7" y="179.6">1.4</text>
<text x="379" y="177.5">0.025</text>
<text x="392.8" y="177.6">A</text>
<text x="397.5" y="177.6">B</text>
<text x="371.3" y="184.6">THRU</text>
<text x="291.5" y="193" transform="rotate(-90 291.5 193)">1.2</text>
<text x="347.6" y="192.7">31x Ø0.7±0.025</text>
<text x="279.2" y="199.2" transform="rotate(-90 279.2 199.2)">1.4</text>
<text x="355.5" y="199.8">0.025</text>
<text x="369.3" y="199.8">A</text>
<text x="374" y="199.8">B</text>
<text x="347.7" y="206.8">THRU</text>
<text x="335.1" y="213.4">31x Ø0.6±0.025</text>
<text x="316" y="220.1">1.2</text>
<text x="343" y="220.5">0.025</text>
<text x="356.8" y="220.5">A</text>
<text x="361.4" y="220.5">B</text>
<text x="335.2" y="227.5">THRU ALL</text>
<text x="33.8" y="243.4">Disk to be laser cut from a 6mm acrylic sheet</text>
<text x="33.8" y="249.3">Unless otherwise specified, dimensions are in mm</text>
<text x="231" y="248.5">BME</text>
<text x="289" y="248.5">Igor Tyshchenko 7/09/2020</text>
<text x="399.1" y="285.7">1/1</text>
</g>
<g font-size="3.5">
<text x="39" y="8.8">1</text>
<text x="89" y="8.8">2</text>
<text x="139" y="8.8">3</text>
<text x="189" y="8.8">4</text>
<text x="239" y="8.8">5</text>
<text x="289" y="8.8">6</text>
<text x="339" y="8.8">7</text>
<text x="389" y="8.8">8</text>
<text x="16.3" y="30.2">A</text>
<text x="411.3" y="30.2">A</text>
<text x="234.2" y="74.3" transform="rotate(-23 234.2 74.3)">±.125</text>
<text x="16.3" y="78.1">B</text>
<text x="411.3" y="78.1">B</text>
<text x="16.3" y="125.9">C</text>
<text x="411.2" y="125.9">C</text>
<text x="16.3" y="173.7">D</text>
<text x="411.2" y="173.7">D</text>
<text x="16.3" y="221.5">E</text>
<text x="411.3" y="221.5">E</text>
<text x="16.5" y="269.4">F</text>
<text x="411.4" y="269.4">F</text>
<text x="39" y="290.8">1</text>
<text x="89" y="290.8">2</text>
<text x="139" y="290.7">3</text>
<text x="189" y="290.8">4</text>
<text x="239" y="290.7">5</text>
<text x="289" y="290.8">6</text>
<text x="339" y="290.8">7</text>
<text x="389" y="290.8">8</text>
</g>
<g font-size="2.5">
<text x="231" y="242.8">Dept.</text>
<text x="255" y="242.8">Technical reference</text>
<text x="289" y="242.8">Created by</text>
<text x="350" y="242.8">Approved by</text>
<text x="289" y="252.9">Document type</text>
<text x="350" y="252.9">Document status</text>
<text x="289" y="262.8">Title</text>
<text x="350" y="262.8">DWG No.</text>
<text x="350" y="279.8">Rev.</text>
<text x="360" y="279.8">Date of issue</text>
<text x="396" y="279.8">Sheet</text>
</g>
</svg>
